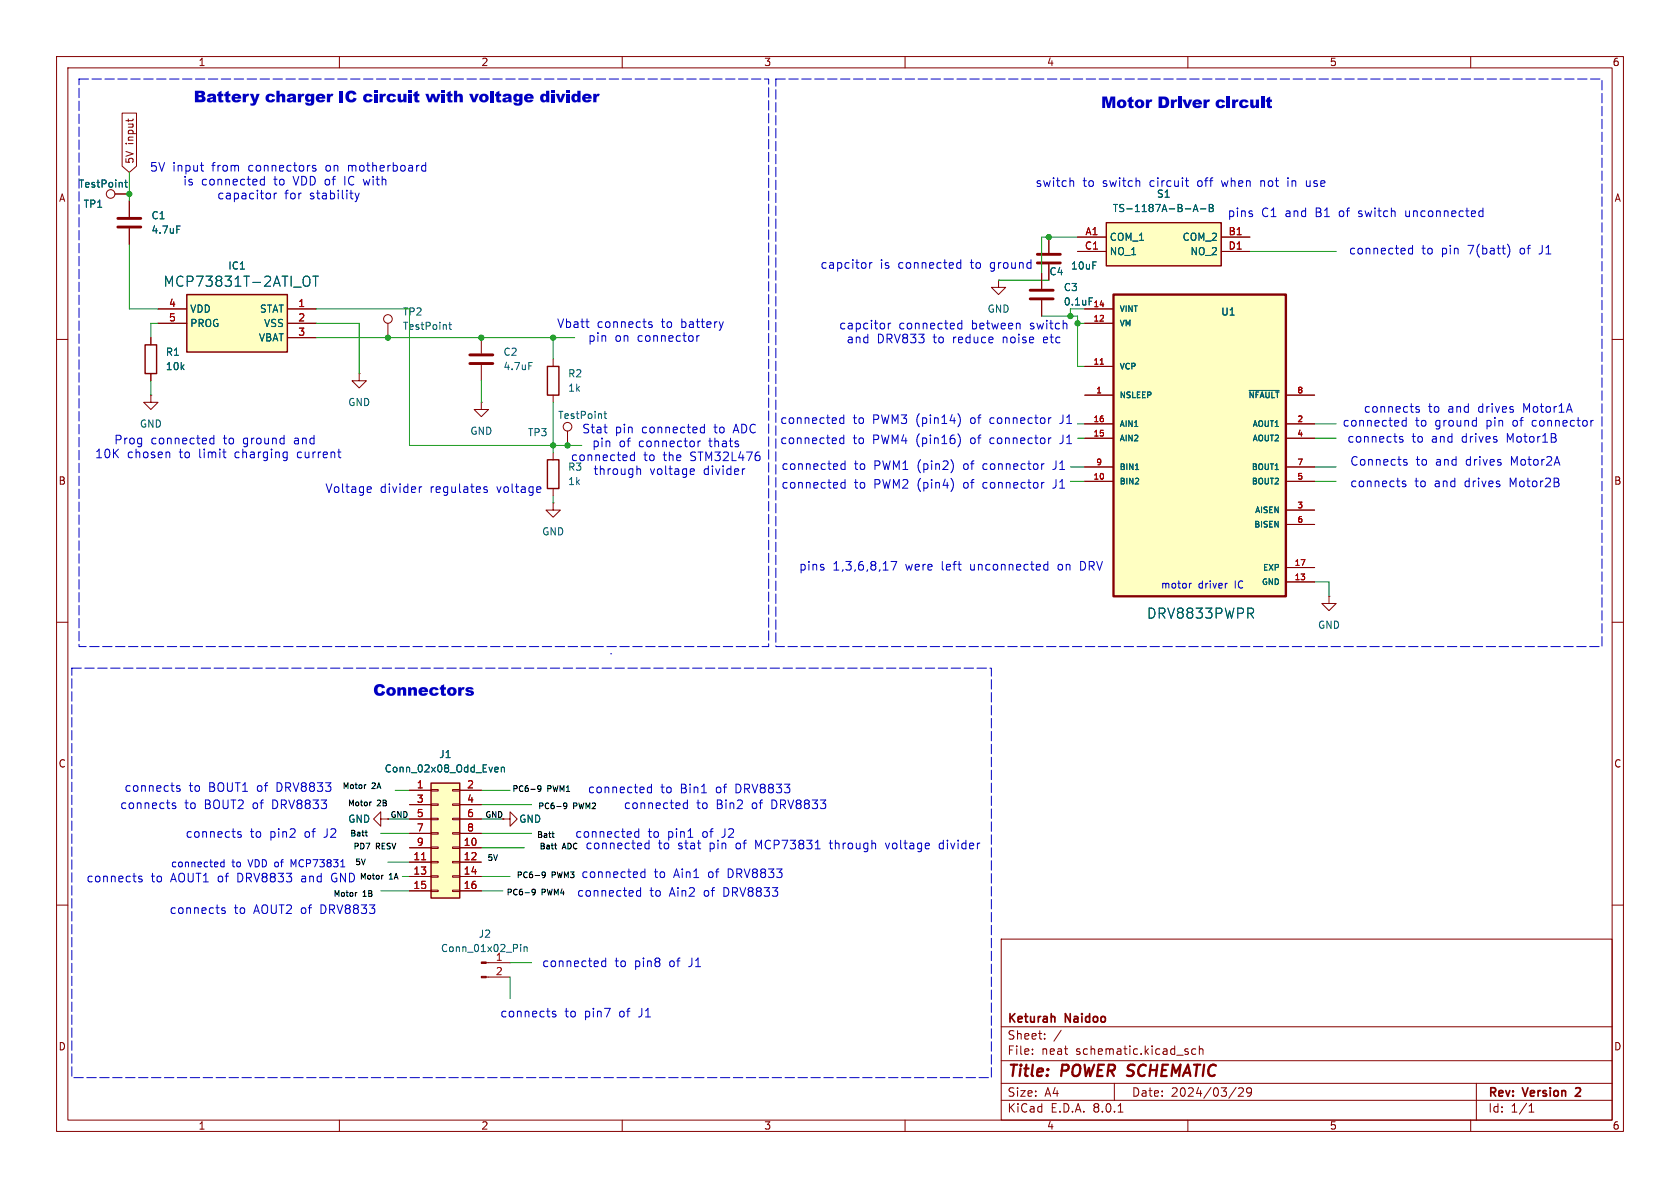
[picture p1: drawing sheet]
<svg xmlns="http://www.w3.org/2000/svg" width="297mm" height="210mm" viewBox="0 0 297 210" stroke-linecap="round" stroke-linejoin="round" font-family="sans-serif">
<g fill="none" stroke="#840000" stroke-width=".18">
<path d="M10 10h277v190h-277zM12 12h273v186h-273zM60 10v2M110 10v2M160 10v2M210 10v2M260 10v2M10 60h2M185.4 41.9v2.8M185.4 46.7v2.8M285 60h2M10 110h2"/>
<path d="M285 110h2M10 160h2M285 160h2M177 166h108v32h-108zM60 198v2M110 198v2M160 198v2M177 194.5h108M177 191.5h108M177 187.5h108M177 181.5h108M182.5 186.3v.1"/>
<path d="M182.5 185.5v.1M184.7 183.6v.1M184.7 182.8v.1M187.6 182.1l-1.3 2M197 191.5v3M197.7 196.6h.8M210 198v2M211.4 185.5l-.4-.1-.3 .3v.4l.1 .2h.6M212 185.5l.2-.1 .4 .1 .1 .9M212 184.9v1.5M218.5 192.2l-1.3 2M219 192.4l.5-.1 .2 .1 .1 .3-.9 1.1h.9"/>
<path d="M221.2 192.9l-.2 .3h-.5l-.1-.3 .1-.5 .5-.1 .2 .1a.99 .99 0 0 1-.4 1.4h-.3M260 198v2M261 191.5v6.5M270.3 196.6h.9M270.3 195.5l.4-.4v1.5"/>
</g>
<path d="M278.6 192.4h.1M279.3 192.9l-.8 .9h.9" fill="none" stroke="#840000" stroke-width=".3"/>
<path d="M183.4 46.5h4.1M183.4 45h4.1" fill="none" stroke="#840000" stroke-width=".51"/>
<path d="M195.6 39.4h20.3v7.6h-20.3z" fill="#ffffc2"/>
<path d="M195.6 39.4h20.3v7.6h-20.3zM96.8 64.8h2v5.1h-2z" fill="none" stroke="#840000" stroke-width=".25"/>
<path d="M190.5 41.9h5.1M190.5 44.5h5.1M215.9 41.9h5.1M215.9 44.5h5.1M97.8 63.5v1.3M97.8 69.9v1.2M67.3 144.8v-1.3l-1.3 1.3 1.3 1.3v-1.3h1.3M88.9 144.8h1.3v-1.3l1.2 1.3-1.2 1.3v-1.3" fill="none" stroke="#840000" stroke-width=".18"/>
<path d="M209.5 36.9h1M210.9 37.4l.5-1.3 .4 1.3M211.1 37h.6M212.2 36.9h1M213.8 36.1h.4l.2 .3-.2 .3 .2 .2 .1 .3-.2 .2h-.5zM213.8 36.7h.4" fill="none" stroke="#006464" stroke-width=".18"/>
<path d="M76.2 138.4h5.1v20.4h-5.1z" fill="#ffffc2"/>
<g fill="none" stroke="#840000" stroke-width=".18">
<path d="M176.5 49.5v1.3h1.3l-1.3 1.3-1.2-1.3h1.2M176.5 49.5h.1M234.9 105.4v1.3h1.3l-1.3 1.3-1.2-1.3h1.2M234.9 105.4h.1M72.4 139.7h3.8M76.2 139.6h1.3v.2h-1.3zM80 139.6h1.3v.2h-1.3zM81.3 139.7h3.8M72.4 149.9h3.8M72.4 152.4h3.8M72.4 154.9h3.8M72.4 157.5h3.8"/>
<path d="M72.4 142.2h3.8M72.4 144.8h3.8M72.4 147.3h3.8M76.2 157.4h1.3v.2h-1.3zM76.2 154.8h1.3v.3h-1.3zM76.2 152.3h1.3v.2h-1.3zM76.2 149.7h1.3v.3h-1.3zM76.2 147.2h1.3v.2h-1.3zM76.2 144.7h1.3v.2h-1.3zM76.2 142.1h1.3v.3h-1.3zM80 157.4h1.3v.2h-1.3zM80 154.8h1.3v.3h-1.3z"/>
<path d="M80 152.3h1.3v.2h-1.3zM80 149.7h1.3v.3h-1.3zM80 147.2h1.3v.2h-1.3zM80 144.7h1.3v.2h-1.3zM80 142.1h1.3v.3h-1.3zM81.3 149.9h3.8M81.3 152.4h3.8M81.3 154.9h3.8M81.3 157.5h3.8M81.3 142.2h3.8M81.3 144.8h3.8M81.3 147.3h3.8"/>
<path d="M86 172.7h4.2M86 170.2h4.2"/>
</g>
<path d="M76.2 138.4h5.1v20.4h-5.1z" fill="none" stroke="#840000" stroke-width=".25"/>
<path d="M74.5 152h.8" fill="none" stroke="#a90000" stroke-width=".18"/>
<path d="M87.7 135.6l.3 .1 .1 .2-.6 .1M88 136.4l-.3 .1M88.6 135.7l.2-.1 .3 .1 .1 .8M88.6 135.6v.9M92 166.9v.2M92 167.4v.8M92.6 167.4v.8M92.6 167.5l.2-.1h.3l.1 .8" fill="none" stroke="#006464" stroke-width=".18"/>
<g fill="#840000" stroke="#840000" stroke-width=".18">
<path d="M85.1 172.6h.9v.2h-.9z"/>
<path d="M85.1 170.1h.9v.2h-.9z"/>
</g>
<path d="M196.8 52.1h30.5v53.3h-30.5z" fill="#ffffc2"/>
<path d="M196.8 52.1h30.5v53.3h-30.5z" fill="none" stroke="#840000" stroke-width=".41"/>
<g fill="none" stroke="#840000" stroke-width=".18">
<path d="M20.3 34.3h2.6M22.9 35.6v2.8M22.9 40.4v2.8M26.7 59.7v1.3M68.6 57.2v2.5M85.1 59.7v2.8M184.1 48.3v2.8M184.1 53.1v2.8M191.8 57.2h5M191.8 54.6h5M26.7 69.9v1.2h1.2l-1.2 1.3-1.3-1.3h1.3M26.7 69.9h.1"/>
<path d="M26.7 66v1.3M63.5 66v1.3h1.3l-1.3 1.3-1.3-1.3h1.3M63.5 66h.1M85.1 71.1v1.3h1.3l-1.3 1.3-1.3-1.3h1.3M85.1 71.1h.1M85.1 64.5v2.8M100.3 76.2v2.5M191.8 69.9h5M191.8 64.8h5M191.8 77.5h5M191.8 74.9h5M227.3 69.9h5.1"/>
<path d="M227.3 77.5h5.1M227.3 74.9h5.1M97.8 88.9v1.3h1.3l-1.3 1.2-1.3-1.2h1.3M97.8 88.9h.1M97.8 80v1.3M97.8 86.4v1.2M191.8 85.1h5M191.8 82.6h5M227.3 85.1h5.1M227.3 90.2h5.1M227.3 92.7h5.1M227.3 82.6h5.1"/>
<path d="M227.3 102.9h5.1M227.3 100.3h5.1"/>
<circle cx="19.6" cy="34.3" r=".76"/>
<circle cx="68.6" cy="56.4" r=".76"/>
<circle cx="100.3" cy="75.4" r=".76"/>
</g>
<path d="M194.5 64.4h.6" fill="none" stroke="#a90000" stroke-width=".18"/>
<path d="M22 32.2h.5M22.2 31.8v1.1l.3 .2M31.3 39.9h.6M79.3 57.4h.5M79.5 57v1.1l.3 .1M192.5 52.6h.7M93.5 64.1h.6M106.8 73.1h.5M106.9 72.7v1.1l.4 .2M220.8 69h5.3M200.7 83h.6" fill="none" stroke="#006464" stroke-width=".18"/>
<path d="M20.8 38.6h4.1M20.8 40.1h4.1M182.1 52.8h4.1M182.1 51.3h4.1M83.1 64.3h4M83.1 62.7h4" fill="none" stroke="#840000" stroke-width=".51"/>
<path d="M25.7 61h2v5h-2zM96.8 81.3h2v5.1h-2z" fill="none" stroke="#840000" stroke-width=".25"/>
<path d="M33 52.1h17.8v10.1h-17.8z" fill="#ffffc2"/>
<path d="M33 52.1h17.8v10.1h-17.8z" fill="none" stroke="#840000" stroke-width=".25"/>
<path d="M21.6 20h2.5v9.4l-1.2 1.1-1.3-1.1zM22.7 21v.5M23.5 21v.3M27.9 54.6h5.1M27.9 57.2h5.1M50.8 54.6h5.1M50.8 57.2h5.1M50.8 59.7h5.1" fill="none" stroke="#840000" stroke-width=".18"/>
<path d="M54.4 48.8l.1 .1a1.14 1.14 0 0 1-.1 1.7M55.3 48.8h1M55.8 48.8v1.8" fill="none" stroke="#006464" stroke-width=".18"/>
<path d="M67.8 154.7l-.2 .1M94.6 157.6l-.2 .2h-.3v-.5l.3-.1 .2 .2v.6l-.2 .2h-.3M96.4 154.6l-.2 .2-.3-.1v-.5l.3-.1 .2 .2v.6l-.2 .2-.3 .1M97.6 147.4h.4M97.8 148h.2M98 149.4h.4M98.2 150l.2 .1" fill="none" stroke="#000" stroke-width=".18"/>
<g fill="none" stroke="#0000c2" stroke-width=".18">
<path d="M189.4 31.9h.2l.2 .3v.8M201.4 32l.1 1M209.5 31.9h.6M209.8 31.4v1.3l.3 .3M227.7 31.4v.2M227.7 31.9v1.1M231 31.9v.8l.2 .3M261.7 37.3h.5M262.2 36.8v1.5M262.2 38.2l-.5 .1M149.4 84.8v1.5M149.4 85.4l-.4-.1-.3 .3v.4l.1 .2h.6"/>
<path d="M168.3 84.8l.2 .8-.2 1M184.6 85.3l-.4 .1M248.5 85.1l-.4-.1-.2 .2 .1 .3 .5 .1v.4h-.6M210.6 103.1l-.3 .3M216.9 103.1h.1M31.8 138.9h-.4l-.2 .2 .1 .2 .5 .2v.3h-.6M25.1 155l-.4-.1-.2 .2 .1 .2 .5 .2v.3h-.6M31 142l-.3-.1-.3 .2 .1 .3 .5 .1v.4h-.6M39.6 152v1.2M39.6 152.5l-.4-.1-.2 .2 .1 .6h.5M42.6 147.1l-.4-.1-.2 .2 .1 .2 .5 .2v.3h-.6M112.9 147.1l-.4-.1-.3 .3v.4l.1 .2h.6"/>
<path d="M112.9 146.5v1.5M114 153.6v1.5M114 154.2l-.4-.1-.3 .3v.4l.1 .3h.6M114.3 149l-.3 .3v.5l.3 .3 .4-.1M114.6 149l.1 .1M114.7 148.5v1.6M121.6 148h.9M144.1 150.1h.9M156.5 149l.4 1.1M166.3 149l-.3 .3v.5l.3 .3M98.2 178.8h-.3l-.3 .2 .1 .2 .5 .1v.4h-.6"/>
</g>
<g fill="#0000c2">
<path d="M194.9 17.1h.8l.3 1.2 .3-1.2h.9v2h-.6v-1.6l-.4 1.6h-.4l-.4-1.6v1.6h-.5z"/>
<path d="M197.7 17.8a.85 .85 0 0 1 1.2 0 .85 .85 0 0 1-.2 1.3 .85 .85 0 0 1-1.2-.4l-.1-.4h.6a.32 .32 0 0 0 .4 .4 .32 .32 0 0 0 .2-.5 .29 .29 0 0 0-.4-.2 .29 .29 0 0 0-.2 .3h-.6z"/>
<path d="M199.5 17.3l.6-.2v.5h.3v.4h-.3v.6l.1 .1h.2v.4h-.5a.45 .45 0 0 1-.4-.6v-.5h-.2v-.4h.2z"/>
<path d="M200.8 17.8a.85 .85 0 0 1 1.3 0 .85 .85 0 0 1-.2 1.3 .85 .85 0 0 1-1.2-.4l-.1-.4h.6a.32 .32 0 0 0 .3 .4 .32 .32 0 0 0 .2-.5 .29 .29 0 0 0-.3-.2 .29 .29 0 0 0-.2 .3h-.6z"/>
<path d="M202.6 17.6h.5v.2a.4 .4 0 0 1 .6-.2l-.1 .5a.36 .36 0 0 0-.4 .1 .36 .36 0 0 0-.1 .4v.5h-.5z"/>
<path d="M204.8 17.1h1a1.02 1.02 0 0 1 .9 1 1.02 1.02 0 0 1-.9 1h-1v-1.6h.7v1.1a.54 .54 0 0 0 .6-.5 .54 .54 0 0 0-.6-.6h-.7z"/>
<path d="M208.3 17.1h.5v.3h-.5z"/>
<path d="M212.8 17.6h.5v.2a.4 .4 0 0 1 .6-.2l-.1 .5a.36 .36 0 0 0-.4 .1 .36 .36 0 0 0-.1 .4v.5h-.5z"/>
<path d="M216.9 17.1h.6v.3h-.6z"/>
<path d="M222.9 17.1h.6v.3h-.6z"/>
<path d="M224 17.3l.5-.2v.5h.4v.4h-.4v.6l.2 .1h.1l.1 .4h-.5a.45 .45 0 0 1-.4-.6v-.5h-.2v-.4h.2z"/>
</g>
<g fill="none" stroke="#0000c2" stroke-width=".18">
<path d="M103.6 56.9h.5M104 57.9h.1M114.7 57.2l.6 .4-.2 .3-.4-.1M115.2 57l-.3-.1-.2 .2M123.2 59.3v1M123.5 59.3l-.3 .3M127.9 56.9l-.4 1M153.7 46.4v1M154.2 46.4l-.3 .1-.2 .2M157 57.1v1M157.5 57.1l-.3 .1-.2 .2M169.2 47.3l.2 .1h.5"/>
<path d="M169.9 46.5l-.5-.1-.2 .2M169.9 45.9v1.5M170 57.2l-.4-.1-.3 .3v.5l.2 .2h.5M170 56.6v1.5M249.7 43.4v1.5M249.7 44l-.4-.1-.3 .3v.4l.1 .2h.6M266.5 43.2a1.74 1.74 0 0 1 0 2.3M29.8 79.9l.2 .2v.8M37.8 76.9v1.6M37.8 77.5h-.4l-.3 .2v.5l.1 .2h.6M39.4 79.9h.6M50.3 79.9l.5 .1"/>
<path d="M50.8 79.9v1.2l-.3 .3M106.8 75.5h.5M107.2 76.5h.1M112.2 79.9v1.5M123.4 78v1M123.8 78h-.2l-.2 .3M123.9 76.4l.2 .1h.4M124.5 75.6l-.4-.1-.2 .2M124.5 75v1.5M149.2 73.3v1.6M149.2 76.9v1.5M149.2 77.5l-.5-.1-.3 .3v.4l.2 .3h.6"/>
<path d="M149.2 73.9h-.5l-.3 .2v.5l.2 .2h.6M169.3 76.7a1.75 1.75 0 0 1 0 2.3M169.3 73.1a1.75 1.75 0 0 1 0 2.3M185.8 77.4l-.3 .2M185.8 73.9l-.3 .1M248.6 73.8v1.5M248.6 74.4l-.4-.1-.3 .3v.4l.1 .3h.6M250.9 71.9h-.4l-.2 .2 .1 .2 .5 .1v.4h-.6M260.9 74.3l.1 .1M261 73.8v1.5M261 75.3h-.1M281.7 74.3l-.4 .2"/>
<path d="M39.7 80.8l.3 .1M50.8 80.8l-.5 .1M65.1 86l.5 .1v.3l-.7 .2M65.6 87l-.5 .1M74.6 86l-.3 .1-.2 .2M86.1 86.1l-.4-.1-.2 .3 .1 .2 .5 .1v.4h-.6M95.4 86l.2 .4-.7 .2M95.5 87l-.1 .1M112.2 80.5l-.5-.1-.3 .3v.4l.2 .3h.6M112.6 83l.2-.1h.4v1M122.2 82.9h.5l.1 .3-.8 .2M122.7 83.8l-.5 .1"/>
<path d="M131.7 82.9h-.3M149.4 81.5v1.5M149.4 82.1l-.4-.1-.3 .3v.4l.1 .2h.6M168.3 81.5l.2 .8-.2 1M184.6 82l-.4 .1M248.2 81.7l.5 .1 .1 .2-.2 .2h-.5M248.2 81.3h.5M115.2 138.6v1.5M115.2 139.2l-.5-.1-.3 .3v.5l.2 .2h.6M121.5 141.4v1.5M121.5 142l-.4-.1-.3 .3v.5l.1 .2h.6M39.8 160.5h-.4l-.2 .2 .1 .2 .5 .1v.4h-.6"/>
</g>
<path d="M95.6 139.3l-.2 .2h-.2l-.1-.5 .3-.1 .2 .2v.6l-.2 .2h-.2M63.1 157.8h-.2" fill="none" stroke="#000" stroke-width=".18"/>
<g fill="#0000c2">
<path d="M66.4 121.2a1.05 1.05 0 0 1 1.7 .4l-.6 .1a.44 .44 0 0 0-.6-.3 .44 .44 0 0 0-.2 .7 .4 .4 0 0 0 .4 .4 .4 .4 0 0 0 .4-.3l.6 .1a1.06 1.06 0 0 1-1.6 .6 1.06 1.06 0 0 1-.1-1.7z"/>
<path d="M77.9 121.2l.6-.3v.6h.3v.4h-.3v.6l.1 .1h.2l.1 .4h-.5a.45 .45 0 0 1-.5-.6v-.5h-.2v-.4h.2z"/>
<path d="M81 121.5h.5v.2a.4 .4 0 0 1 .7-.2l-.2 .4a.36 .36 0 0 0-.4 .2 .36 .36 0 0 0 0 .4v.5h-.6z"/>
<path d="M82.4 121.7a.93 .93 0 0 1 1.3 .2h-.5a.18 .18 0 0 0-.2-.1 .18 .18 0 0 0-.1 .2 .67 .67 0 0 1 .8 .8 .98 .98 0 0 1-1.5-.2l.6-.1a.21 .21 0 0 0 .2 .2 .21 .21 0 0 0 .2-.2l-.3-.1a.48 .48 0 0 1-.5-.2 .48 .48 0 0 1 0-.5z"/>
</g>
<path d="M248 77.2h-.4l-.2 .2 .1 .2 .5 .1v.4h-.6M157.5 99.3h1l-.6 1.5M185.2 99.3v1.5M185.2 99.8h-.4l-.3 .3M184.5 100.5l.3 .3 .4-.1M107.1 169.4v1.5M107.1 169.9h-.5l-.2 .3v.4l.1 .2h.6" fill="none" stroke="#0000c2" stroke-width=".18"/>
<path d="M64.7 138.7l-.2 .1M64.6 147.1h.4M64.8 147.7l.2 .1" fill="none" stroke="#000" stroke-width=".18"/>
<g fill="#0000c2">
<path d="M34.5 16h1.1a.48 .48 0 0 1 .6 .4 .48 .48 0 0 1-.3 .6 .59 .59 0 0 1 .4 .7 .59 .59 0 0 1-.7 .4h-1.1v-.9h.6v.4h.3a.22 .22 0 0 0 .3-.2 .22 .22 0 0 0-.3-.2h-.9v-.7h.6v.3h.5a.19 .19 0 0 0 0-.3 .19 .19 0 0 0-.2 0h-.9z"/>
<path d="M36.8 16.7a1.02 1.02 0 0 1 1.4 .3l.1 1.1h-.6v-.2a.63 .63 0 0 1-.7 .2 .63 .63 0 0 1-.4-.4h.5a.29 .29 0 0 0 .4 .1 .29 .29 0 0 0 .1-.4l-.5 .3h-.5a1.39 1.39 0 0 1 1-.6 .25 .25 0 0 0-.2-.2 .25 .25 0 0 0-.2 .2h-.6z"/>
<path d="M38.6 16.3l.6-.3v.6h.3v.4h-.3v.6l.1 .1h.2v.4h-.5a.45 .45 0 0 1-.4-.6v-.5h-.2v-.4h.2z"/>
<path d="M39.9 16.3l.5-.3v.6h.3v.4h-.3v.6l.1 .1h.2l.1 .4h-.5a.45 .45 0 0 1-.4-.6v-.5h-.3v-.4h.3z"/>
<path d="M41.2 16.8a.87 .87 0 0 1 .9-.2 .87 .87 0 0 1 .6 .8h-1.2a.3 .3 0 0 0 .2 .3 .3 .3 0 0 0 .4-.1l.5 .1a.88 .88 0 0 1-1 .4 .88 .88 0 0 1-.6-.9h1.1a.29 .29 0 0 0-.3-.3 .29 .29 0 0 0-.3 .3h-.5z"/>
<path d="M42.9 16.6h.5v.2a.4 .4 0 0 1 .7-.2l-.2 .4a.36 .36 0 0 0-.4 .2 .36 .36 0 0 0 0 .4v.5h-.6z"/>
<path d="M44.2 16.6h.6l.3 1 .3-1h.5l-.7 1.8-.3 .3h-.6l-.1-.4h.4l.2-.2z"/>
<path d="M48.9 16h.5v.8l.3-.2a.51 .51 0 0 1 .5 0 .51 .51 0 0 1 .2 .5v1h-.5v-.8a.23 .23 0 0 0-.3-.3 .23 .23 0 0 0-.2 .4v.7h-.5z"/>
<path d="M57.8 16.6h.5v.2a.4 .4 0 0 1 .7-.2l-.2 .4a.36 .36 0 0 0-.4 .2 .36 .36 0 0 0 0 .4v.5h-.6z"/>
<path d="M60.1 16h.6v2.1h-.6z"/>
<path d="M61.3 16.3a1.05 1.05 0 0 1 1.7 .4l-.5 .1a.44 .44 0 0 0-.6-.3 .44 .44 0 0 0-.2 .7 .4 .4 0 0 0 .4 .4 .4 .4 0 0 0 .4-.3l.5 .1a1.06 1.06 0 0 1-1.5 .6 1.06 1.06 0 0 1-.2-1.7z"/>
<path d="M66.2 16h.5v.4h-.5z"/>
<path d="M72.2 16h.6v.4h-.6z"/>
<path d="M73.3 16.3l.5-.3v.6h.3v.4h-.3v.6l.1 .1h.2l.1 .4h-.5a.45 .45 0 0 1-.4-.6v-.5h-.2v-.4h.2z"/>
<path d="M75.2 16.6h.5l.3 .9 .3-.9h.5l.3 .9 .2-.9h.6l-.6 1.5h-.5l-.3-.9-.2 .9h-.6z"/>
<path d="M78.1 16h.5v.4h-.5z"/>
<path d="M78.1 16.6h.5v1.5h-.5z"/>
<path d="M79.1 16.3l.6-.3v.6h.3v.4h-.3v.6l.1 .1h.2v.4h-.5a.45 .45 0 0 1-.4-.6v-.5h-.2v-.4h.2z"/>
<path d="M80.3 16h.5v.8l.3-.2a.51 .51 0 0 1 .5 0 .51 .51 0 0 1 .2 .5v1h-.6v-.8a.23 .23 0 0 0-.2-.3 .23 .23 0 0 0-.2 .4v.7h-.5z"/>
<path d="M82.9 16.6h.6l.3 .9 .3-.9h.6l-.6 1.5h-.6z"/>
<path d="M84.9 16.8a.85 .85 0 0 1 1.3 0 .85 .85 0 0 1-.2 1.3 .85 .85 0 0 1-1.2-.4l-.1-.4h.6a.32 .32 0 0 0 .3 .4 .32 .32 0 0 0 .2-.5 .29 .29 0 0 0-.3-.3 .29 .29 0 0 0-.2 .4h-.6z"/>
<path d="M86.7 16h.5v2.1h-.5z"/>
<path d="M87.7 16.3l.6-.3v.6h.3v.4h-.3v.6l.1 .1h.2v.4h-.5a.45 .45 0 0 1-.4-.6v-.5h-.2v-.4h.2z"/>
<path d="M89 16.7a1.02 1.02 0 0 1 1.4 .3l.1 1.1h-.5l-.1-.2a.63 .63 0 0 1-.6 .2 .63 .63 0 0 1-.5-.4h.6a.29 .29 0 0 0 .3 .1 .29 .29 0 0 0 .2-.4l-.5 .3h-.6a1.39 1.39 0 0 1 1.1-.6 .25 .25 0 0 0-.3-.2 .25 .25 0 0 0-.2 .2h-.6z"/>
<path d="M90.9 16.7l.5-.1 .4 .2v-.2h.6v1.4a.84 .84 0 0 1-.8 .7 .84 .84 0 0 1-.8-.5h.5a.25 .25 0 0 0 .3 .1 .25 .25 0 0 0 .2-.3v-.2a.61 .61 0 0 1-.7 .2 .61 .61 0 0 1-.4-.7h.6a.29 .29 0 0 0 .4 .3 .29 .29 0 0 0 .1-.5 .25 .25 0 0 0-.4-.1 .25 .25 0 0 0-.1 .3h-.6z"/>
<path d="M92.9 16.8a.87 .87 0 0 1 .9-.2 .87 .87 0 0 1 .6 .8h-1.2a.3 .3 0 0 0 .2 .3 .3 .3 0 0 0 .4-.1l.5 .1a.88 .88 0 0 1-1 .4 .88 .88 0 0 1-.6-.9h1.1a.29 .29 0 0 0-.3-.3 .29 .29 0 0 0-.3 .3h-.5z"/>
<path d="M95.7 16.8l.4-.2 .4 .1v-.7h.6v2.1h-.5v-.2a.63 .63 0 0 1-.8 .1 .63 .63 0 0 1-.3-.7h.5a.29 .29 0 0 0 .4 .4 .29 .29 0 0 0 .1-.5 .26 .26 0 0 0-.3-.3 .26 .26 0 0 0-.2 .4h-.5z"/>
<path d="M97.5 16h.5v.4h-.5z"/>
<path d="M97.5 16.6h.5v1.5h-.5z"/>
<path d="M98.2 16.6h.6l.3 .9 .3-.9h.6l-.7 1.5h-.5z"/>
<path d="M100.1 16h.6v.4h-.6z"/>
<path d="M100.1 16.6h.6v1.5h-.6z"/>
<path d="M101.2 16.8l.4-.2 .5 .1v-.7h.5v2.1h-.5v-.2a.63 .63 0 0 1-.8 .1 .63 .63 0 0 1-.3-.7h.6a.29 .29 0 0 0 .3 .4 .29 .29 0 0 0 .2-.5 .26 .26 0 0 0-.4-.3 .26 .26 0 0 0-.1 .4h-.6z"/>
<path d="M103.1 16.8a.87 .87 0 0 1 1-.2 .87 .87 0 0 1 .5 .8h-1.1a.3 .3 0 0 0 .2 .3 .3 .3 0 0 0 .3-.1l.6 .1a.88 .88 0 0 1-1.1 .4 .88 .88 0 0 1-.6-.9h1.1a.29 .29 0 0 0-.2-.3 .29 .29 0 0 0-.3 .3h-.6z"/>
<path d="M104.9 16.6h.5v.2a.4 .4 0 0 1 .6-.2l-.1 .4a.36 .36 0 0 0-.4 .2 .36 .36 0 0 0-.1 .4v.5h-.5z"/>
</g>
<g fill="none" stroke="#0000c2" stroke-width=".18">
<path d="M35.4 29.2h.6M35.7 30.2l.3 .1M46.7 31.2v1.5M46.7 31.8l-.4-.1-.3 .3v.4l.2 .2h.5M47.5 34.1l.3 .3v.5l-.3 .3M48.5 34.1v1.1M48.9 34.1l-.3 .1-.1 .2M55.8 29.3l-.4-.1-.2 .3 .1 .2 .5 .1v.4h-.6M62.8 34.1l.3 1.1M63.1 35.2l-.1 .3-.2 .2M63.5 34.1l-.4 1.1M74.5 30l.3 .3 .5-.1"/>
<path d="M75.3 29.3l-.5-.1-.3 .3M75.3 28.7v1.6M107.9 115.6h.1M113.2 156.9v1.5M113.2 157.5l-.4-.1-.3 .3v.4l.2 .3h.5"/>
</g>
<path d="M65.7 141.8h-.2M100.2 142.4l-.2 .2-.3-.1v-.5l.3-.1 .2 .2v.6l-.2 .2-.3 .1" fill="none" stroke="#000" stroke-width=".18"/>
<path d="M14 14h121.9v100.3h-121.9zM137.2 14h146v100.3h-146zM12.7 118.1h162.6v72.4h-162.6z" fill="none" stroke="#0000c2" stroke-width=".18" stroke-dasharray="1.7 .6"/>
<g fill="none" stroke="#009600" stroke-width=".18">
<path d="M22.9 30.5v5.1M22.9 43.2v11.4h5M27.9 57.2h-1.2v2.5M55.9 54.6h16.5v24.1h30.5M55.9 57.2h7.6v8.8M55.9 59.7h45.7M97.8 59.7v3.8M176.5 49.5h8.9M184.1 55.9h6.4v8.9h1.3M189.2 54.6v1.3M190.5 41.9h-6.4v6.4M190.5 57.2h1.3"/>
<path d="M221 44.5h15.2M26.7 67.3v2.6M85.1 67.3v3.8M97.8 71.1v8.9M190.5 77.5h1.3M190.5 74.9h1.3M232.4 77.5h3.8M232.4 74.9h3.8M97.8 87.6v1.3M189.2 82.6h2.6M189.2 85.1h2.6M232.4 82.6h3.8"/>
<path d="M232.4 85.1h3.8M232.4 102.9h2.5v2.5M69.8 139.7h2.6M85.1 139.7h5.1M67.3 157.5h5.1M67.3 147.3h5.1M68.6 144.8h3.8M68.6 152.4h3.8M71.1 154.9h1.3M85.1 157.5h3.8M85.1 154.9h5.1M85.1 142.2h8.9"/>
<path d="M85.1 144.8h3.8M85.1 147.3h8.9M85.1 149.9h7.6M90.2 170.2h3.8M90.2 172.7v3.8"/>
</g>
<g fill="none" stroke="#006464" stroke-width=".18">
<path d="M22 32.2h.5M22.2 31.8v1.1l.3 .2M31.3 39.9h.6M209.5 36.9h1M210.9 37.4l.5-1.3 .4 1.3M211.1 37h.6M212.2 36.9h1M213.8 36.1h.4l.2 .3-.2 .3 .2 .2 .1 .3-.2 .2h-.5zM213.8 36.7h.4M54.4 48.8l.1 .1a1.14 1.14 0 0 1-.1 1.7M55.3 48.8h1M55.8 48.8v1.8"/>
<path d="M192.5 52.6h.7M220.8 69h5.3M200.7 83h.6M87.7 135.6l.3 .1 .1 .2-.6 .1M88 136.4l-.3 .1M88.6 135.7l.2-.1 .3 .1 .1 .8M88.6 135.6v.9"/>
</g>
<g fill="none" stroke="#840000" stroke-width=".18">
<path d="M20.3 34.3h2.6M22.9 35.6v2.8M22.9 40.4v2.8M26.7 59.7v1.3M27.9 57.2h5.1M27.9 54.6h5.1M50.8 57.2h5.1M50.8 54.6h5.1M50.8 59.7h5.1M184.1 48.3v2.8M184.1 53.1v2.8M185.4 41.9v2.8"/>
<path d="M185.4 46.7v2.8M190.5 41.9h5.1M190.5 44.5h5.1M191.8 57.2h5M191.8 54.6h5M215.9 41.9h5.1M215.9 44.5h5.1M26.7 66v1.3M191.8 69.9h5M191.8 64.8h5M191.8 77.5h5M191.8 74.9h5"/>
<path d="M227.3 69.9h5.1M227.3 77.5h5.1M227.3 74.9h5.1M191.8 85.1h5M191.8 82.6h5M227.3 85.1h5.1M227.3 90.2h5.1M227.3 92.7h5.1M227.3 82.6h5.1M227.3 102.9h5.1M227.3 100.3h5.1M72.4 139.7h3.8"/>
<path d="M81.3 139.7h3.8M72.4 149.9h3.8M72.4 152.4h3.8M72.4 154.9h3.8M72.4 157.5h3.8M72.4 142.2h3.8M72.4 144.8h3.8M72.4 147.3h3.8M81.3 149.9h3.8M81.3 152.4h3.8M81.3 154.9h3.8M81.3 157.5h3.8"/>
<path d="M81.3 142.2h3.8M81.3 144.8h3.8M81.3 147.3h3.8"/>
</g>
<path d="M194.5 64.4h.6M74.5 152h.8" fill="none" stroke="#a90000" stroke-width=".18"/>
<g fill="#009600" stroke="#009600" stroke-width=".18">
<circle cx="189.2" cy="55.9" r=".46"/>
<circle cx="97.8" cy="59.7" r=".46"/>
<circle cx="190.5" cy="57.2" r=".46"/>
<circle cx="185.4" cy="41.9" r=".46"/>
<circle cx="100.3" cy="78.7" r=".46"/>
<circle cx="68.6" cy="59.7" r=".46"/>
<circle cx="85.1" cy="59.7" r=".46"/>
<circle cx="22.9" cy="34.3" r=".46"/>
<circle cx="97.8" cy="78.7" r=".46"/>
</g>
<g font-size="2.8" fill="#0000c2">
<text x="46.8" y="19.3">charger</text>
<text x="59.8" y="19.3">IC circuit</text>
<text x="204.6" y="20.3">Driver</text>
<text x="214.8" y="20.3">circuit</text>
<text x="66" y="124.2">Connectors</text>
</g>
<g font-size="2.8" fill="#840000">
<text x="178" y="190.9">Title:</text>
<text x="187.7" y="190.9">POWER SCHEMATIC</text>
</g>
<g font-size="2.5" fill="#006464">
<text x="28.8" y="50.9">MCP73831T-2ATI_OT</text>
<text x="202.7" y="109.6">DRV8833PWPR</text>
</g>
<g font-size="2.1" fill="#0000c2">
<text x="26.4" y="30.5">5V input</text>
<text x="32.3" y="33">is</text>
<text x="35.6" y="33">connected</text>
<text x="37.5" y="30.5">from</text>
<text x="38.3" y="35.5">capacitor</text>
<text x="44.1" y="30.5">connectors</text>
<text x="48.5" y="33">to</text>
<text x="50.3" y="35.5">for</text>
<text x="52.1" y="33">VDD of</text>
<text x="54.8" y="35.5">stability</text>
<text x="57.9" y="30.5">on</text>
<text x="61.3" y="33">IC with</text>
<text x="61.9" y="30.5">motherboard</text>
<text x="183" y="33.3">switch</text>
<text x="191.4" y="33.3">to</text>
<text x="195" y="33.3">switch</text>
<text x="203.4" y="33.3">circuit</text>
<text x="212" y="33.3">off</text>
<text x="216.4" y="33.3">when</text>
<text x="223.4" y="33.3">not</text>
<text x="228.3" y="33.3">in</text>
<text x="231.7" y="33.3">use</text>
<text x="216.9" y="38.6">pins</text>
<text x="223" y="38.6">C1</text>
<text x="227.3" y="38.6">and</text>
<text x="232.7" y="38.6">B1</text>
<text x="237" y="38.6">of</text>
<text x="240.6" y="38.6">switch</text>
<text x="249" y="38.6">unconnected</text>
<text x="145" y="47.7">capcitor</text>
<text x="155.6" y="47.7">is</text>
<text x="158.8" y="47.7">connected</text>
<text x="171.8" y="47.7">to</text>
<text x="175.3" y="47.7">ground</text>
<text x="238.4" y="45.2">connected</text>
<text x="251.3" y="45.2">to</text>
<text x="254.9" y="45.2">pin</text>
<text x="259.7" y="45.2">7(batt)</text>
<text x="269" y="45.2">of</text>
<text x="272.5" y="45.2">J1</text>
<text x="98.4" y="58.2">Vbatt</text>
<text x="105.5" y="58.2">connects</text>
<text x="117" y="58.2">to</text>
<text x="120.6" y="58.2">battery</text>
<text x="148.3" y="58.4">capcitor</text>
<text x="158.9" y="58.4">connected</text>
<text x="171.8" y="58.4">between</text>
<text x="182.2" y="58.4">switch</text>
<text x="104" y="60.6">pin</text>
<text x="108.8" y="60.6">on</text>
<text x="112.9" y="60.6">connector</text>
<text x="149.6" y="60.9">and</text>
<text x="155" y="60.9">DRV833</text>
<text x="165" y="60.9">to</text>
<text x="168.6" y="60.9">reduce</text>
<text x="177.5" y="60.9">noise</text>
<text x="184.9" y="60.9">etc</text>
<text x="102.8" y="76.8">Stat</text>
<text x="108.7" y="76.8">pin</text>
<text x="113.5" y="76.8">connected</text>
<text x="126.4" y="76.8">to</text>
<text x="130" y="76.8">ADC</text>
<text x="137.8" y="75.2">connected</text>
<text x="150.8" y="75.2">to</text>
<text x="154.3" y="75.2">PWM3 (pin14)</text>
<text x="171.8" y="75.2">of</text>
<text x="175.4" y="75.2">connector</text>
<text x="188" y="75.2">J1</text>
<text x="237.3" y="75.6">connected</text>
<text x="241" y="73.2">connects</text>
<text x="250.2" y="75.6">to</text>
<text x="252.5" y="73.2">to</text>
<text x="253.8" y="75.6">ground</text>
<text x="256" y="73.2">and</text>
<text x="261.5" y="73.2">drives</text>
<text x="262.9" y="75.6">pin</text>
<text x="267.7" y="75.6">of</text>
<text x="269.6" y="73.2">Motor1A</text>
<text x="271.3" y="75.6">connector</text>
<text x="16.7" y="81.2">10K</text>
<text x="20.1" y="78.8">Prog</text>
<text x="22.5" y="81.2">chosen</text>
<text x="26.6" y="78.8">connected</text>
<text x="31.8" y="81.2">to</text>
<text x="35.3" y="81.2">limit</text>
<text x="39.6" y="78.8">to</text>
<text x="41.8" y="81.2">charging</text>
<text x="43.1" y="78.8">ground</text>
<text x="52.3" y="78.8">and</text>
<text x="53" y="81.2">current</text>
<text x="100.8" y="81.7">connected</text>
<text x="104.6" y="79.3">pin</text>
<text x="109.4" y="79.3">of</text>
<text x="113" y="79.3">connector</text>
<text x="113.8" y="81.7">to</text>
<text x="117.3" y="81.7">the</text>
<text x="122.2" y="81.7">STM32L476</text>
<text x="125.5" y="79.3">thats</text>
<text x="137.8" y="78.7">connected</text>
<text x="138.1" y="83.3">connected</text>
<text x="150.8" y="78.7">to</text>
<text x="151" y="83.3">to</text>
<text x="154.3" y="78.7">PWM4 (pin16)</text>
<text x="154.6" y="83.3">PWM1 (pin2)</text>
<text x="170.6" y="83.3">of</text>
<text x="171.8" y="78.7">of</text>
<text x="174.2" y="83.3">connector</text>
<text x="175.4" y="78.7">connector</text>
<text x="186.7" y="83.3">J1</text>
<text x="188" y="78.7">J1</text>
<text x="238.1" y="78.5">connects</text>
<text x="238.6" y="82.5">Connects</text>
<text x="249.6" y="78.5">to</text>
<text x="250.3" y="82.5">to</text>
<text x="253.1" y="78.5">and</text>
<text x="253.9" y="82.5">and</text>
<text x="258.6" y="78.5">drives</text>
<text x="259.3" y="82.5">drives</text>
<text x="266.7" y="78.5">Motor1B</text>
<text x="267.4" y="82.5">Motor2A</text>
<text x="57.4" y="87.4">Voltage</text>
<text x="67.2" y="87.4">divider</text>
<text x="76.1" y="87.4">regulates</text>
<text x="88" y="87.4">voltage</text>
<text x="104.8" y="84.2">through</text>
<text x="114.8" y="84.2">voltage</text>
<text x="124.4" y="84.2">divider</text>
<text x="138.1" y="86.6">connected</text>
<text x="151" y="86.6">to</text>
<text x="154.6" y="86.6">PWM2 (pin4)</text>
<text x="170.6" y="86.6">of</text>
<text x="174.2" y="86.6">connector</text>
<text x="186.7" y="86.6">J1</text>
<text x="238.6" y="86.3">connects</text>
<text x="250.1" y="86.3">to</text>
<text x="253.6" y="86.3">and</text>
<text x="259.1" y="86.3">drives</text>
<text x="267.2" y="86.3">Motor2B</text>
<text x="141.2" y="101.1">pins</text>
<text x="147.2" y="101.1">1,3,6,8,17</text>
<text x="160.1" y="101.1">were</text>
<text x="166.6" y="101.1">left</text>
<text x="171.8" y="101.1">unconnected</text>
<text x="187.4" y="101.1">on</text>
<text x="191.5" y="101.1">DRV</text>
<text x="21.2" y="143.2">connects</text>
<text x="21.9" y="140.2">connects</text>
<text x="32.6" y="143.2">to</text>
<text x="33.4" y="140.2">to</text>
<text x="36.2" y="143.2">BOUT2</text>
<text x="36.9" y="140.2">BOUT1</text>
<text x="44.8" y="143.2">of</text>
<text x="45.6" y="140.2">of</text>
<text x="48.4" y="143.2">DRV8833</text>
<text x="49.2" y="140.2">DRV8833</text>
<text x="103.8" y="140.4">connected</text>
<text x="110.2" y="143.2">connected</text>
<text x="116.8" y="140.4">to</text>
<text x="120.3" y="140.4">Bin1</text>
<text x="123.1" y="143.2">to</text>
<text x="126.7" y="143.2">Bin2</text>
<text x="126.7" y="140.4">of</text>
<text x="130.3" y="140.4">DRV8833</text>
<text x="133.1" y="143.2">of</text>
<text x="136.6" y="143.2">DRV8833</text>
<text x="32.7" y="148.3">connects</text>
<text x="44.2" y="148.3">to</text>
<text x="47.8" y="148.3">pin2</text>
<text x="54" y="148.3">of</text>
<text x="57.6" y="148.3">J2</text>
<text x="101.6" y="148.3">connected</text>
<text x="114.5" y="148.3">to</text>
<text x="118.1" y="148.3">pin1</text>
<text x="124.3" y="148.3">of</text>
<text x="127.9" y="148.3">J2</text>
<text x="102.7" y="155.4">connected</text>
<text x="103.4" y="150.3">connected</text>
<text x="115.6" y="155.4">to</text>
<text x="116.3" y="150.3">to</text>
<text x="119.2" y="155.4">Ain1</text>
<text x="119.9" y="150.3">stat</text>
<text x="125.3" y="155.4">of</text>
<text x="125.6" y="150.3">pin</text>
<text x="128.9" y="155.4">DRV8833</text>
<text x="130.4" y="150.3">of</text>
<text x="133.9" y="150.3">MCP73831</text>
<text x="147.3" y="150.3">through</text>
<text x="157.3" y="150.3">voltage</text>
<text x="166.9" y="150.3">divider</text>
<text x="15.2" y="156.2">connects</text>
<text x="26.7" y="156.2">to</text>
<text x="29.9" y="161.8">connects</text>
<text x="30.2" y="156.2">AOUT1 of</text>
<text x="41.4" y="161.8">to</text>
<text x="42.2" y="156.2">DRV8833</text>
<text x="44.9" y="161.8">AOUT2 of</text>
<text x="53.7" y="156.2">and</text>
<text x="56.9" y="161.8">DRV8833</text>
<text x="59.1" y="156.2">GND</text>
<text x="101.9" y="158.7">connected</text>
<text x="114.8" y="158.7">to</text>
<text x="118.4" y="158.7">Ain2</text>
<text x="124.6" y="158.7">of</text>
<text x="128.2" y="158.7">DRV8833</text>
<text x="95.8" y="171.2">connected</text>
<text x="108.7" y="171.2">to</text>
<text x="112.2" y="171.2">pin8</text>
<text x="118.5" y="171.2">of</text>
<text x="122.1" y="171.2">J1</text>
<text x="88.4" y="180.1">connects</text>
<text x="99.8" y="180.1">to</text>
<text x="103.4" y="180.1">pin7</text>
<text x="109.6" y="180.1">of</text>
<text x="113.2" y="180.1">J1</text>
</g>
<g font-size="2.1" fill="#840000">
<text x="178" y="184">Sheet:</text>
<text x="178" y="181.2">Keturah</text>
<text x="188.4" y="181.2">Naidoo</text>
<text x="178" y="186.7">File:</text>
<text x="184.1" y="186.7">neat</text>
<text x="190.2" y="186.7">schematic.kicad_sch</text>
<text x="178" y="196.9">KiCad</text>
<text x="178" y="194.1">Size:</text>
<text x="184.7" y="194.1">A4</text>
<text x="185.7" y="196.9">E.D.A.</text>
<text x="193.3" y="196.9">8.0.1</text>
<text x="200" y="194.1">Date:</text>
<text x="207" y="194.1">2024/03/29</text>
<text x="263" y="194.3">Rev:</text>
<text x="263" y="196.9">Id:</text>
<text x="267.1" y="196.9">1/1</text>
<text x="269.4" y="194.3">Version</text>
<text x="279.3" y="194.3">2</text>
</g>
<g font-size="1.8" fill="#840000">
<text x="35" y="11.9">1</text>
<text x="85" y="11.9">2</text>
<text x="135" y="11.9">3</text>
<text x="185" y="11.9">4</text>
<text x="235" y="11.9">5</text>
<text x="285" y="11.9">6</text>
<text x="23.8" y="29.1" transform="rotate(-90 23.8 29.1)">5V</text>
<text x="23.8" y="25.6" transform="rotate(-90 23.8 25.6)">input</text>
<text x="10.3" y="35.9">A</text>
<text x="285.3" y="35.9">A</text>
<text x="10.3" y="85.9">B</text>
<text x="285.3" y="85.9">B</text>
<text x="10.3" y="135.9">C</text>
<text x="285.3" y="135.9">C</text>
<text x="10.3" y="185.9">D</text>
<text x="285.3" y="185.9">D</text>
<text x="35" y="199.9">1</text>
<text x="85" y="199.9">2</text>
<text x="135" y="199.9">3</text>
<text x="185" y="199.9">4</text>
<text x="235" y="199.9">5</text>
<text x="285" y="199.9">6</text>
</g>
<g font-size="1.8" fill="#006464">
<text x="13.8" y="33.4">TestPoint</text>
<text x="204.4" y="35.2">S1</text>
<text x="14.7" y="36.9">TP1</text>
<text x="26.7" y="39">C1</text>
<text x="26.7" y="41.5">4.7uF</text>
<text x="196.6" y="37.7">TS-1187A-B-A-B</text>
<text x="40.3" y="47.9">IC1</text>
<text x="189.2" y="47.9">10uF</text>
<text x="196.1" y="42.8">COM_1</text>
<text x="196.1" y="45.3">NO_1</text>
<text x="209" y="42.8">COM_2</text>
<text x="210.4" y="45.3">NO_2</text>
<text x="185.4" y="48.9">C4</text>
<text x="188" y="51.7">C3</text>
<text x="33.5" y="55.5">VDD</text>
<text x="33.5" y="58">PROG</text>
<text x="45.9" y="55.5">STAT</text>
<text x="46.6" y="58">VSS</text>
<text x="71.1" y="56">TP2</text>
<text x="71.1" y="58.5">TestPoint</text>
<text x="174.5" y="55.5">GND</text>
<text x="188" y="54.2">0.1uF</text>
<text x="215.8" y="56">U1</text>
<text x="29.2" y="63.1">R1</text>
<text x="29.2" y="65.6">10k</text>
<text x="45.7" y="60.6">VBAT</text>
<text x="88.9" y="63.1">C2</text>
<text x="88.9" y="65.6">4.7uF</text>
<text x="61.5" y="72">GND</text>
<text x="100.3" y="66.9">R2</text>
<text x="100.3" y="69.4">1k</text>
<text x="24.6" y="75.8">GND</text>
<text x="83.1" y="77.1">GND</text>
<text x="93.2" y="77.3">TP3</text>
<text x="98.6" y="74.3">TestPoint</text>
<text x="100.3" y="83.4">R3</text>
<text x="100.3" y="86">1k</text>
<text x="95.8" y="94.8">GND</text>
<text x="232.9" y="111.4">GND</text>
<text x="67.9" y="136.8">Conn_02x08_Odd_Even</text>
<text x="77.5" y="134.2">J1</text>
<text x="61.5" y="145.6">GND</text>
<text x="91.7" y="145.6">GND</text>
<text x="84.5" y="166">J2</text>
<text x="77.9" y="168.5">Conn_01x02_Pin</text>
<text x="87.6" y="169.9">1</text>
</g>
<g font-size="1.8" fill="#a90000">
<text x="191.8" y="41.7">A1</text>
<text x="217.1" y="41.7">B1</text>
<text x="191.7" y="44.2">C1</text>
<text x="217.1" y="44.2">D1</text>
<text x="29.8" y="54.4">4</text>
<text x="29.8" y="56.9">5</text>
<text x="52.6" y="54.4">1</text>
<text x="52.6" y="56.9">2</text>
<text x="52.6" y="59.4">3</text>
<text x="73.6" y="139.4">1</text>
<text x="73.6" y="142">3</text>
<text x="82.5" y="139.4">2</text>
<text x="82.5" y="142">4</text>
<text x="73.6" y="144.5">5</text>
<text x="73.6" y="147.1">7</text>
<text x="73.6" y="149.6">9</text>
<text x="81.9" y="149.6">10</text>
<text x="82.5" y="144.5">6</text>
<text x="82.5" y="147.1">8</text>
<text x="73" y="152.1">11</text>
<text x="73" y="154.7">13</text>
<text x="81.9" y="152.1">12</text>
<text x="81.9" y="154.7">14</text>
<text x="73" y="157.2">15</text>
<text x="81.9" y="157.2">16</text>
<text x="87.6" y="172.5">2</text>
</g>
<g font-size="1.8" fill="#0000c2">
<text x="205.1" y="104.2">motor</text>
<text x="211.8" y="104.2">driver</text>
<text x="218.4" y="104.2">IC</text>
<text x="30.1" y="153.5">connected</text>
<text x="41" y="153.5">to</text>
<text x="44" y="153.5">VDD of</text>
<text x="51.9" y="153.5">MCP73831</text>
</g>
<g font-size="1.4" fill="#a90000">
<text x="193.2" y="56.9">12</text>
<text x="193.2" y="54.4">14</text>
<text x="193.2" y="64.5">11</text>
<text x="193.7" y="69.6">1</text>
<text x="229.3" y="69.6">8</text>
<text x="193.2" y="77.2">15</text>
<text x="193.2" y="74.7">16</text>
<text x="229.3" y="74.7">2</text>
<text x="229.3" y="77.2">4</text>
<text x="193.7" y="82.3">9</text>
<text x="229.3" y="82.3">7</text>
<text x="193.2" y="84.8">10</text>
<text x="229.3" y="89.9">3</text>
<text x="229.3" y="84.8">5</text>
<text x="229.3" y="92.5">6</text>
<text x="228.8" y="100.1">17</text>
<text x="228.8" y="102.6">13</text>
</g>
<g font-size="1.4" fill="#006464">
<text x="197.9" y="57.9">VM</text>
<text x="197.9" y="55.3">VINT</text>
<text x="197.9" y="65.5">VCP</text>
<text x="197.9" y="70.6">NSLEEP</text>
<text x="220.6" y="70.6">~{NFAULT}</text>
<text x="197.9" y="75.7">AIN1</text>
<text x="221.3" y="75.7">AOUT1</text>
<text x="197.9" y="78.2">AIN2</text>
<text x="197.9" y="83.3">BIN1</text>
<text x="221.2" y="83.3">BOUT1</text>
<text x="221.3" y="78.2">AOUT2</text>
<text x="197.9" y="85.8">BIN2</text>
<text x="221.2" y="85.8">BOUT2</text>
<text x="221.6" y="93.4">BISEN</text>
<text x="221.8" y="90.9">AISEN</text>
<text x="223.2" y="101.1">EXP</text>
<text x="223" y="103.6">GND</text>
</g>
<g font-size="1.4">
<text x="60.5" y="139.7">Motor</text>
<text x="61.4" y="142.7">Motor</text>
<text x="65.7" y="139.7">2A</text>
<text x="66.7" y="142.7">2B</text>
<text x="90.5" y="140.2">PC6-9</text>
<text x="95.1" y="143.2">PC6-9</text>
<text x="96.7" y="140.2">PWM1</text>
<text x="101.3" y="143.2">PWM2</text>
<text x="61.8" y="148.1">Batt</text>
<text x="94.8" y="148.3">Batt</text>
<text x="62.4" y="150.3">PD7</text>
<text x="62.7" y="153.1">5V</text>
<text x="63.5" y="155.7">Motor</text>
<text x="66.4" y="150.3">RESV</text>
<text x="68.8" y="155.7">1A</text>
<text x="86.1" y="152.4">5V</text>
<text x="91.2" y="155.4">PC6-9</text>
<text x="95.3" y="150.3">Batt</text>
<text x="97.5" y="155.4">PWM3</text>
<text x="99.4" y="150.3">ADC</text>
<text x="58.9" y="158.7">Motor</text>
<text x="64.1" y="158.7">1B</text>
<text x="89.5" y="158.5">PC6-9</text>
<text x="95.7" y="158.5">PWM4</text>
</g>
<g font-size="1.4" fill="#840000">
<text x="68.9" y="144.8">GND</text>
<text x="85.7" y="144.8">GND</text>
</g>
</svg>
